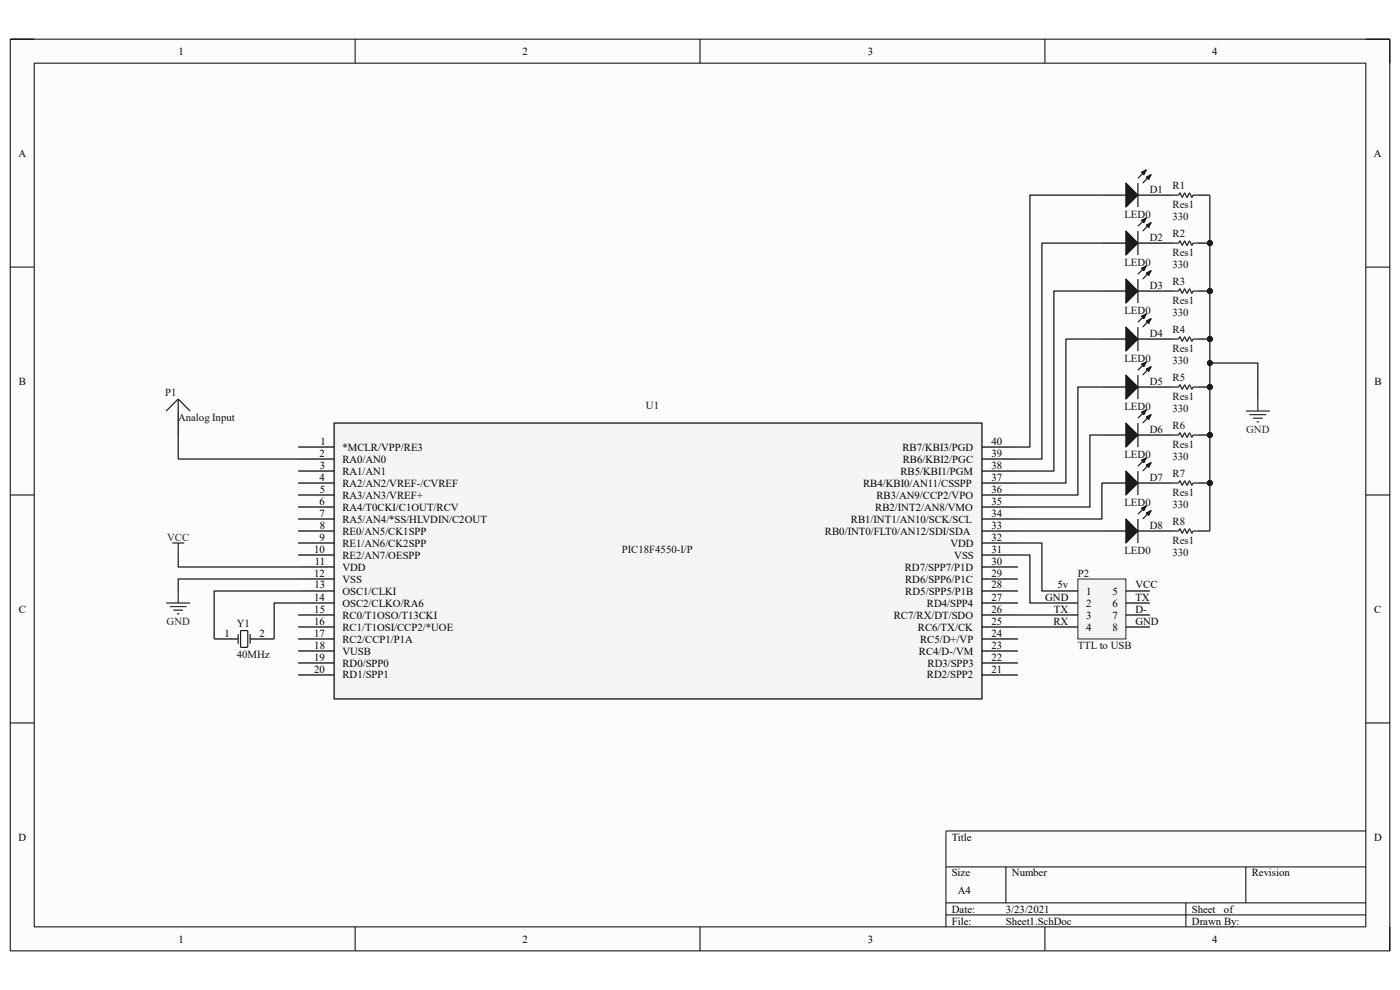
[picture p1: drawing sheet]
<svg xmlns="http://www.w3.org/2000/svg" width="297mm" height="210mm" viewBox="0 0 297 210" stroke-linecap="round" stroke-linejoin="round" font-family="sans-serif">
<path d="M2.2 8.3h292.7v193.4h-292.7z" fill-rule="evenodd" fill="#fcfcfc"/>
<path d="M2.2 8.3h292.7v193.4h-292.7z" fill="none" stroke="#000" stroke-width=".21"/>
<path d="M7.3 13.4h282.5v183.2h-282.5z" fill-rule="evenodd" fill="#fcfcfc"/>
<g fill="none" stroke="#000" stroke-width=".21">
<path d="M2.2 8.3h5.1M7.3 13.4h282.5v183.2h-282.5zM75.3 8.3v5.1M148.5 8.3v5.1M221.7 8.3v5.1M289.8 8.3h5.1v5.1M2.2 56.7h5.1M289.8 56.7h5.1M2.2 105h5.1M289.8 105h5.1M2.2 153.4h5.1M289.8 153.4h5.1"/>
<path d="M289.8 176.3h-89.1v20.3M75.3 196.6v5.1M148.5 196.6v5.1M200.7 183.9h89.1M200.7 191.5h89.1M200.7 194.1h89.1M213.4 183.9v7.6M221.7 196.6v5.1M251.6 191.5v5.1M264.3 183.9v7.6M294.9 196.6v5.1"/>
</g>
<path d="M70.9 89.7h137.4v58.6h-137.4z" fill-rule="evenodd" fill="#f5f5f5"/>
<g fill="none" stroke="#000" stroke-width=".25">
<path d="M233.8 41.4h5.1M241.4 41.4h5.1M37.8 87.2v5.1M63.3 94.8h7.6M63.3 97.4h7.6M63.3 99.9h7.6M70.9 89.7h137.4v58.6h-137.4zM208.3 94.8h7.7M208.3 97.4h7.7M208.3 99.9h7.7M63.3 102.5h7.6M63.3 105h7.6"/>
<path d="M63.3 107.6h7.6M63.3 110.1h7.6M63.3 112.6h7.6M63.3 115.2h7.6M63.3 117.7h7.6M208.3 102.5h7.7M208.3 105h7.7M208.3 107.6h7.7M208.3 110.1h7.7M208.3 112.6h7.7M208.3 115.2h7.7M208.3 117.7h7.7"/>
<path d="M45.4 135.6h5.1M53.1 135.6h5.1M63.3 120.3h7.6M63.3 122.8h7.6M63.3 125.4h7.6M63.3 127.9h7.6M63.3 130.5h7.6M63.3 133h7.6M63.3 135.6h7.6M63.3 138.1h7.6M208.3 120.3h7.7M208.3 122.8h7.7"/>
<path d="M208.3 125.4h7.7M208.3 127.9h7.7M208.3 130.5h7.7M208.3 133h7.7M208.3 135.6h7.7M208.3 138.1h7.7M63.3 140.6h7.6M63.3 143.2h7.6M208.3 140.6h7.7M208.3 143.2h7.7"/>
</g>
<path d="M36.5 115.2h2.6M37.8 115.2v2.5M35.3 127.9h5M36 128.7h3.6M36.8 129.4h2M37.5 130.2h.6M37.8 125.4v2.5" fill="none" stroke="#262626" stroke-width=".25"/>
<path d="M37.8 84.7l2.5 2.5M37.8 84.7l-2.5 2.5M37.8 84.7v2.5M50.5 134.5v2.1M51 133.8h1.6v3.5h-1.6zM53.1 134.5v2.1" fill="none" stroke="#1c1c1c" stroke-width=".25"/>
<path d="M238.9 38.8l2.5 2.6-2.5 2.5z" fill="#1c1c1c"/>
<path d="M238.9 38.8l2.5 2.6-2.5 2.5zM243.2 36l-1.8 1.8M244.2 37.1l-1.8 1.7" fill="none" stroke="#1c1c1c" stroke-width=".25"/>
<path d="M243.2 37.6l1-.5-.5 1z" fill="#1c1c1c"/>
<path d="M243.2 37.6l1-.5-.5 1z" fill="none" stroke="#1c1c1c" stroke-width=".25"/>
<path d="M242.2 36.6l1-.6-.5 1.1z" fill="#1c1c1c"/>
<path d="M241.4 38.8v5.1M242.2 36.6l1-.6-.5 1.1z" fill="none" stroke="#1c1c1c" stroke-width=".25"/>
<path d="M228.7 122.8h10.2v12.8h-10.2z" fill-rule="evenodd" fill="#f5f5f5"/>
<path d="M228.7 122.8h10.2v12.8h-10.2z" fill="none" stroke="#262626" stroke-width=".21"/>
<path d="M233.8 51.6h5.1M241.4 51.6h5.1M223.6 125.4h5.1M223.6 127.9h5.1M223.6 130.5h5.1M223.6 133h5.1M238.9 125.4h5M238.9 127.9h5M238.9 130.5h5M238.9 133h5" fill="none" stroke="#000" stroke-width=".25"/>
<path d="M238.9 49l2.5 2.6-2.5 2.5z" fill="#1c1c1c"/>
<path d="M238.9 49l2.5 2.6-2.5 2.5zM243.2 46.2l-1.8 1.8M244.2 47.2l-1.8 1.8" fill="none" stroke="#1c1c1c" stroke-width=".25"/>
<path d="M243.2 47.8l1-.6-.5 1.1z" fill="#1c1c1c"/>
<path d="M243.2 47.8l1-.6-.5 1.1z" fill="none" stroke="#1c1c1c" stroke-width=".25"/>
<path d="M242.2 46.7l1-.5-.5 1z" fill="#1c1c1c"/>
<path d="M241.4 49v5.1M242.2 46.7l1-.5-.5 1z" fill="none" stroke="#1c1c1c" stroke-width=".25"/>
<path d="M233.8 61.7h5.1M241.4 61.7h5.1" fill="none" stroke="#000" stroke-width=".25"/>
<path d="M238.9 59.2l2.5 2.5-2.5 2.6z" fill="#1c1c1c"/>
<path d="M238.9 59.2l2.5 2.5-2.5 2.6zM243.2 56.4l-1.8 1.8M244.2 57.4l-1.8 1.8" fill="none" stroke="#1c1c1c" stroke-width=".25"/>
<path d="M243.2 57.9l1-.5-.5 1z" fill="#1c1c1c"/>
<path d="M243.2 57.9l1-.5-.5 1z" fill="none" stroke="#1c1c1c" stroke-width=".25"/>
<path d="M242.2 56.9l1-.5-.5 1z" fill="#1c1c1c"/>
<path d="M241.4 59.2v5.1M242.2 56.9l1-.5-.5 1z" fill="none" stroke="#1c1c1c" stroke-width=".25"/>
<path d="M233.8 71.9h5.1M241.4 71.9h5.1" fill="none" stroke="#000" stroke-width=".25"/>
<path d="M238.9 69.4l2.5 2.5-2.5 2.6z" fill="#1c1c1c"/>
<path d="M238.9 69.4l2.5 2.5-2.5 2.6zM243.2 66.6l-1.8 1.8M244.2 67.6l-1.8 1.8" fill="none" stroke="#1c1c1c" stroke-width=".25"/>
<path d="M243.2 68.1l1-.5-.5 1z" fill="#1c1c1c"/>
<path d="M243.2 68.1l1-.5-.5 1z" fill="none" stroke="#1c1c1c" stroke-width=".25"/>
<path d="M242.2 67.1l1-.5-.5 1z" fill="#1c1c1c"/>
<path d="M241.4 69.4v5.1M242.2 67.1l1-.5-.5 1z" fill="none" stroke="#1c1c1c" stroke-width=".25"/>
<path d="M233.8 82.1h5.1M241.4 82.1h5.1" fill="none" stroke="#000" stroke-width=".25"/>
<path d="M238.9 79.6l2.5 2.5-2.5 2.6z" fill="#1c1c1c"/>
<path d="M238.9 79.6l2.5 2.5-2.5 2.6zM243.2 76.8l-1.8 1.7M244.2 77.8l-1.8 1.8" fill="none" stroke="#1c1c1c" stroke-width=".25"/>
<path d="M243.2 78.3l1-.5-.5 1z" fill="#1c1c1c"/>
<path d="M243.2 78.3l1-.5-.5 1z" fill="none" stroke="#1c1c1c" stroke-width=".25"/>
<path d="M242.2 77.3l1-.5-.5 1z" fill="#1c1c1c"/>
<path d="M241.4 79.6v5.1M242.2 77.3l1-.5-.5 1z" fill="none" stroke="#1c1c1c" stroke-width=".25"/>
<path d="M233.8 92.3h5.1M241.4 92.3h5.1" fill="none" stroke="#000" stroke-width=".25"/>
<path d="M238.9 89.7l2.5 2.6-2.5 2.5z" fill="#1c1c1c"/>
<path d="M238.9 89.7l2.5 2.6-2.5 2.5zM243.2 86.9l-1.8 1.8M244.2 88l-1.8 1.7" fill="none" stroke="#1c1c1c" stroke-width=".25"/>
<path d="M243.2 88.5l1-.5-.5 1z" fill="#1c1c1c"/>
<path d="M243.2 88.5l1-.5-.5 1z" fill="none" stroke="#1c1c1c" stroke-width=".25"/>
<path d="M242.2 87.5l1-.6-.5 1.1z" fill="#1c1c1c"/>
<path d="M241.4 89.7v5.1M242.2 87.5l1-.6-.5 1.1z" fill="none" stroke="#1c1c1c" stroke-width=".25"/>
<path d="M233.8 102.5h5.1M241.4 102.5h5.1" fill="none" stroke="#000" stroke-width=".25"/>
<path d="M238.9 99.9l2.5 2.6-2.5 2.5z" fill="#1c1c1c"/>
<path d="M238.9 99.9l2.5 2.6-2.5 2.5zM243.2 97.1l-1.8 1.8M244.2 98.1l-1.8 1.8" fill="none" stroke="#1c1c1c" stroke-width=".25"/>
<path d="M243.2 98.6l1-.5-.5 1.1z" fill="#1c1c1c"/>
<path d="M243.2 98.6l1-.5-.5 1.1z" fill="none" stroke="#1c1c1c" stroke-width=".25"/>
<path d="M242.2 97.6l1-.5-.5 1z" fill="#1c1c1c"/>
<path d="M241.4 99.9v5.1M242.2 97.6l1-.5-.5 1z" fill="none" stroke="#1c1c1c" stroke-width=".25"/>
<path d="M233.8 112.6h5.1M241.4 112.6h5.1" fill="none" stroke="#000" stroke-width=".25"/>
<path d="M238.9 110.1l2.5 2.5-2.5 2.6z" fill="#1c1c1c"/>
<path d="M238.9 110.1l2.5 2.5-2.5 2.6zM243.2 107.3l-1.8 1.8M244.2 108.3l-1.8 1.8" fill="none" stroke="#1c1c1c" stroke-width=".25"/>
<path d="M243.2 108.8l1-.5-.5 1z" fill="#1c1c1c"/>
<path d="M243.2 108.8l1-.5-.5 1z" fill="none" stroke="#1c1c1c" stroke-width=".25"/>
<path d="M242.2 107.8l1-.5-.5 1z" fill="#1c1c1c"/>
<path d="M249 41.4h1.1l.2-.5 .5 1 .5-1 .5 1 .5-1 .6 1 .2-.5h1M241.4 110.1v5.1M242.2 107.8l1-.5-.5 1z" fill="none" stroke="#1c1c1c" stroke-width=".25"/>
<path d="M246.5 41.4h2.5M254.1 41.4h2.6" fill="none" stroke="#000" stroke-width=".25"/>
<circle cx="256.7" cy="51.6" r=".51" fill="#0e0e0e"/>
<circle cx="256.7" cy="51.6" r=".51" fill="none" stroke="#0e0e0e" stroke-width=".21"/>
<path d="M254.1 51.6h2.6" fill="none" stroke="#000" stroke-width=".25"/>
<circle cx="256.7" cy="51.6" r=".51" fill="#0e0e0e"/>
<circle cx="256.7" cy="51.6" r=".51" fill="none" stroke="#0e0e0e" stroke-width=".21"/>
<path d="M246.5 51.6h2.5" fill="none" stroke="#000" stroke-width=".25"/>
<path d="M249 51.6h1.1l.2-.5 .5 1 .5-1 .5 1 .5-1 .6 1 .2-.5h1" fill="none" stroke="#1c1c1c" stroke-width=".25"/>
<circle cx="256.7" cy="61.7" r=".51" fill="#0e0e0e"/>
<circle cx="256.7" cy="61.7" r=".51" fill="none" stroke="#0e0e0e" stroke-width=".21"/>
<path d="M254.1 61.7h2.6" fill="none" stroke="#000" stroke-width=".25"/>
<circle cx="256.7" cy="61.7" r=".51" fill="#0e0e0e"/>
<circle cx="256.7" cy="61.7" r=".51" fill="none" stroke="#0e0e0e" stroke-width=".21"/>
<path d="M246.5 61.7h2.5" fill="none" stroke="#000" stroke-width=".25"/>
<path d="M249 61.7h1.1l.2-.5 .5 1.1 .5-1.1 .5 1.1 .5-1.1 .6 1.1 .2-.6h1" fill="none" stroke="#1c1c1c" stroke-width=".25"/>
<circle cx="256.7" cy="71.9" r=".51" fill="#0e0e0e"/>
<circle cx="256.7" cy="71.9" r=".51" fill="none" stroke="#0e0e0e" stroke-width=".21"/>
<path d="M254.1 71.9h2.6" fill="none" stroke="#000" stroke-width=".25"/>
<circle cx="256.7" cy="71.9" r=".51" fill="#0e0e0e"/>
<circle cx="256.7" cy="71.9" r=".51" fill="none" stroke="#0e0e0e" stroke-width=".21"/>
<path d="M246.5 71.9h2.5" fill="none" stroke="#000" stroke-width=".25"/>
<path d="M249 71.9h1.1l.2-.5 .5 1 .5-1 .5 1 .5-1 .6 1 .2-.5h1" fill="none" stroke="#1c1c1c" stroke-width=".25"/>
<circle cx="256.7" cy="82.1" r=".51" fill="#0e0e0e"/>
<circle cx="256.7" cy="82.1" r=".51" fill="none" stroke="#0e0e0e" stroke-width=".21"/>
<path d="M254.1 82.1h2.6" fill="none" stroke="#000" stroke-width=".25"/>
<circle cx="256.7" cy="82.1" r=".51" fill="#0e0e0e"/>
<circle cx="256.7" cy="82.1" r=".51" fill="none" stroke="#0e0e0e" stroke-width=".21"/>
<path d="M246.5 82.1h2.5" fill="none" stroke="#000" stroke-width=".25"/>
<path d="M249 82.1h1.1l.2-.5 .5 1 .5-1 .5 1 .5-1 .6 1 .2-.5h1" fill="none" stroke="#1c1c1c" stroke-width=".25"/>
<circle cx="256.7" cy="92.3" r=".51" fill="#0e0e0e"/>
<circle cx="256.7" cy="92.3" r=".51" fill="none" stroke="#0e0e0e" stroke-width=".21"/>
<path d="M254.1 92.3h2.6" fill="none" stroke="#000" stroke-width=".25"/>
<circle cx="256.7" cy="92.3" r=".51" fill="#0e0e0e"/>
<circle cx="256.7" cy="92.3" r=".51" fill="none" stroke="#0e0e0e" stroke-width=".21"/>
<path d="M246.5 92.3h2.5" fill="none" stroke="#000" stroke-width=".25"/>
<path d="M249 92.3h1.1l.2-.5 .5 1 .5-1 .5 1 .5-1 .6 1 .2-.5h1" fill="none" stroke="#1c1c1c" stroke-width=".25"/>
<circle cx="256.7" cy="102.5" r=".51" fill="#0e0e0e"/>
<circle cx="256.7" cy="102.5" r=".51" fill="none" stroke="#0e0e0e" stroke-width=".21"/>
<path d="M254.1 102.5h2.6" fill="none" stroke="#000" stroke-width=".25"/>
<circle cx="256.7" cy="102.5" r=".51" fill="#0e0e0e"/>
<circle cx="256.7" cy="102.5" r=".51" fill="none" stroke="#0e0e0e" stroke-width=".21"/>
<path d="M246.5 102.5h2.5M246.5 112.6h2.5M254.1 112.6h2.6" fill="none" stroke="#000" stroke-width=".25"/>
<path d="M249 102.5h1.1l.2-.5 .5 1 .5-1 .5 1 .5-1 .6 1 .2-.5h1M249 112.6h1.1l.2-.5 .5 1.1 .5-1.1 .5 1.1 .5-1.1 .6 1.1 .2-.6h1" fill="none" stroke="#1c1c1c" stroke-width=".25"/>
<path d="M264.3 87.2h5.1M265.1 88h3.5M265.8 88.7h2.1M266.6 89.5h.5M266.8 84.7v2.5" fill="none" stroke="#262626" stroke-width=".25"/>
<path d="M256.7 41.4v71.2" fill="none" stroke="#0e0e0e" stroke-width=".25"/>
<circle cx="256.7" cy="51.6" r=".51" fill="#0e0e0e"/>
<circle cx="256.7" cy="51.6" r=".51" fill="none" stroke="#0e0e0e" stroke-width=".21"/>
<circle cx="256.7" cy="61.7" r=".51" fill="#0e0e0e"/>
<circle cx="256.7" cy="61.7" r=".51" fill="none" stroke="#0e0e0e" stroke-width=".21"/>
<circle cx="256.7" cy="71.9" r=".51" fill="#0e0e0e"/>
<circle cx="256.7" cy="71.9" r=".51" fill="none" stroke="#0e0e0e" stroke-width=".21"/>
<circle cx="256.7" cy="77" r=".51" fill="#0e0e0e"/>
<circle cx="256.7" cy="77" r=".51" fill="none" stroke="#0e0e0e" stroke-width=".21"/>
<circle cx="256.7" cy="82.1" r=".51" fill="#0e0e0e"/>
<circle cx="256.7" cy="82.1" r=".51" fill="none" stroke="#0e0e0e" stroke-width=".21"/>
<circle cx="256.7" cy="92.3" r=".51" fill="#0e0e0e"/>
<circle cx="256.7" cy="92.3" r=".51" fill="none" stroke="#0e0e0e" stroke-width=".21"/>
<circle cx="256.7" cy="102.5" r=".51" fill="#0e0e0e"/>
<circle cx="256.7" cy="102.5" r=".51" fill="none" stroke="#0e0e0e" stroke-width=".21"/>
<g fill="none" stroke="#0e0e0e" stroke-width=".25">
<path d="M233.8 51.6h-12.8v45.8h-5M233.8 41.4h-15.3v53.4h-2.5M233.8 71.9h-7.7v30.6h-10.1M233.8 61.7h-10.2v38.2h-7.6M256.7 77h10.1v7.7M37.8 92.3v5.1h25.5M233.8 92.3h-2.6v15.3h-15.2M233.8 82.1h-5.1v22.9h-12.7M37.8 117.7v2.6h25.5M216 117.7h2.5v10.2h5.1M216 115.2h5v10.2h2.6M216 112.6h17.8"/>
<path d="M233.8 102.5v7.6h-17.8M63.3 122.8h-25.5v2.6M63.3 125.4h-17.9v10.2M63.3 127.9h-5.1v7.7M216 133h7.6M216 130.5h7.6"/>
</g>
<circle cx="256.7" cy="77" r=".51" fill="#0e0e0e"/>
<circle cx="256.7" cy="77" r=".51" fill="none" stroke="#0e0e0e" stroke-width=".21"/>
<g font-size="2.3">
<text x="37.9" y="11.6">1</text>
<text x="110.9" y="11.6">2</text>
<text x="184.1" y="11.6">3</text>
<text x="257.2" y="11.6">4</text>
<text x="3.9" y="33.2">A</text>
<text x="291.5" y="33.2">A</text>
<text x="4" y="81.6">B</text>
<text x="291.6" y="81.6">B</text>
<text x="68" y="94.3">1</text>
<text x="72.6" y="95.6">*MCLR/VPP/RE3</text>
<text x="191.4" y="95.6">RB7/KBI3/PGD</text>
<text x="210.4" y="94.3">40</text>
<text x="67.8" y="96.9">2</text>
<text x="67.8" y="101.9">4</text>
<text x="67.9" y="99.4">3</text>
<text x="72.6" y="98.1">RA0/AN0</text>
<text x="72.6" y="100.7">RA1/AN1</text>
<text x="191" y="100.7">RB5/KBI1/PGM</text>
<text x="191.5" y="98.1">RB6/KBI2/PGC</text>
<text x="210.4" y="101.9">37</text>
<text x="210.4" y="99.4">38</text>
<text x="210.4" y="96.9">39</text>
<text x="67.8" y="107.1">6</text>
<text x="67.9" y="104.5">5</text>
<text x="72.6" y="103.2">RA2/AN2/VREF-/CVREF</text>
<text x="72.6" y="105.8">RA3/AN3/VREF+</text>
<text x="183.1" y="103.2">RB4/KBI0/AN11/CSSPP</text>
<text x="185.9" y="105.8">RB3/AN9/CCP2/VPO</text>
<text x="210.4" y="107.1">35</text>
<text x="210.4" y="104.5">36</text>
<text x="67.8" y="109.6">7</text>
<text x="67.8" y="112.1">8</text>
<text x="72.6" y="108.3">RA4/T0CKI/C1OUT/RCV</text>
<text x="72.6" y="110.9">RA5/AN4/*SS/HLVDIN/C2OUT</text>
<text x="72.6" y="113.4">RE0/AN5/CK1SPP</text>
<text x="175" y="113.4">RB0/INT0/FLT0/AN12/SDI/SDA</text>
<text x="180.5" y="110.9">RB1/INT1/AN10/SCK/SCL</text>
<text x="185.7" y="108.3">RB2/INT2/AN8/VMO</text>
<text x="210.4" y="112.1">33</text>
<text x="210.4" y="109.6">34</text>
<text x="66.6" y="117.2">10</text>
<text x="66.8" y="119.8">11</text>
<text x="67.8" y="114.7">9</text>
<text x="72.6" y="116">RE1/AN6/CK2SPP</text>
<text x="72.6" y="118.5">RE2/AN7/OESPP</text>
<text x="201.6" y="116">VDD</text>
<text x="202.4" y="118.5">VSS</text>
<text x="210.4" y="119.8">30</text>
<text x="210.4" y="117.2">31</text>
<text x="210.4" y="114.7">32</text>
<text x="66.6" y="122.3">12</text>
<text x="66.7" y="124.8">13</text>
<text x="72.6" y="121">VDD</text>
<text x="72.6" y="123.6">VSS</text>
<text x="191.9" y="121">RD7/SPP7/P1D</text>
<text x="192" y="123.6">RD6/SPP6/P1C</text>
<text x="210.4" y="124.8">28</text>
<text x="210.4" y="122.3">29</text>
<text x="224.4" y="124.8">5v</text>
<text x="240.9" y="124.8">VCC</text>
<text x="4" y="130">C</text>
<text x="66.6" y="127.4">14</text>
<text x="66.7" y="130">15</text>
<text x="72.6" y="126.2">OSC1/CLKI</text>
<text x="72.6" y="128.7">OSC2/CLKO/RA6</text>
<text x="72.6" y="131.2">RC0/T1OSO/T13CKI</text>
<text x="189.6" y="131.2">RC7/RX/DT/SDO</text>
<text x="192.1" y="126.2">RD5/SPP5/P1B</text>
<text x="196.6" y="128.7">RD4/SPP4</text>
<text x="210.4" y="130">26</text>
<text x="210.4" y="127.4">27</text>
<text x="221.7" y="127.4">GND</text>
<text x="223.6" y="130">TX</text>
<text x="230.5" y="126.2">1</text>
<text x="230.5" y="128.7">2</text>
<text x="230.5" y="131.2">3</text>
<text x="236" y="128.7">6</text>
<text x="236" y="131.2">7</text>
<text x="236.1" y="126.2">5</text>
<text x="240.9" y="127.4">TX</text>
<text x="240.9" y="130">D-</text>
<text x="291.5" y="130">C</text>
<text x="47.6" y="135">1</text>
<text x="55.1" y="135">2</text>
<text x="66.6" y="132.5">16</text>
<text x="66.6" y="135">17</text>
<text x="66.7" y="137.6">18</text>
<text x="72.6" y="133.8">RC1/T1OSI/CCP2/*UOE</text>
<text x="72.6" y="136.3">RC2/CCP1/P1A</text>
<text x="194.7" y="133.8">RC6/TX/CK</text>
<text x="195.2" y="136.3">RC5/D+/VP</text>
<text x="210.4" y="137.6">23</text>
<text x="210.4" y="135">24</text>
<text x="210.4" y="132.5">25</text>
<text x="223.5" y="132.5">RX</text>
<text x="230.5" y="133.8">4</text>
<text x="236.1" y="133.8">8</text>
<text x="240.9" y="132.5">GND</text>
<text x="66.6" y="140.1">19</text>
<text x="66.6" y="142.7">20</text>
<text x="72.6" y="138.9">VUSB</text>
<text x="72.6" y="141.4">RD0/SPP0</text>
<text x="72.6" y="143.9">RD1/SPP1</text>
<text x="194.9" y="138.9">RC4/D-/VM</text>
<text x="196.6" y="143.9">RD2/SPP2</text>
<text x="196.8" y="141.4">RD3/SPP3</text>
<text x="210.4" y="142.7">21</text>
<text x="210.4" y="140.1">22</text>
<text x="3.9" y="178.3">D</text>
<text x="201.9" y="178.3">Title</text>
<text x="291.5" y="178.3">D</text>
<text x="201.9" y="185.9">Size</text>
<text x="214.7" y="185.9">Number</text>
<text x="265.5" y="185.9">Revision</text>
<text x="203.2" y="189.7">A4</text>
<text x="201.9" y="193.6">Date:</text>
<text x="201.9" y="196.1">File:</text>
<text x="213.4" y="193.6">3/23/2021</text>
<text x="213.4" y="196.1">Sheet1.SchDoc</text>
<text x="252.8" y="196.1">Drawn By:</text>
<text x="252.9" y="193.6">Sheet</text>
<text x="259.7" y="193.6">of</text>
<text x="37.9" y="199.9">1</text>
<text x="110.9" y="199.9">2</text>
<text x="184.1" y="199.9">3</text>
<text x="257.2" y="199.9">4</text>
</g>
<g font-size="2.3" fill="#0e0e0e">
<text x="243.9" y="40.9">D1</text>
<text x="248.8" y="40.1">R1</text>
<text x="238.6" y="46.2">LED0</text>
<text x="248.8" y="46.7">330</text>
<text x="248.8" y="44.2">Res1</text>
<text x="243.9" y="51.1">D2</text>
<text x="248.8" y="50.3">R2</text>
<text x="238.6" y="56.4">LED0</text>
<text x="248.8" y="56.9">330</text>
<text x="248.8" y="54.4">Res1</text>
<text x="243.9" y="61.3">D3</text>
<text x="248.8" y="60.5">R3</text>
<text x="248.8" y="64.6">Res1</text>
<text x="238.6" y="66.6">LED0</text>
<text x="243.9" y="71.4">D4</text>
<text x="248.8" y="67.1">330</text>
<text x="248.8" y="70.7">R4</text>
<text x="238.6" y="76.8">LED0</text>
<text x="248.8" y="77.3">330</text>
<text x="248.8" y="74.7">Res1</text>
<text x="35" y="83.9">P1</text>
<text x="243.9" y="81.6">D5</text>
<text x="248.8" y="80.8">R5</text>
<text x="37.8" y="89.2">Analog Input</text>
<text x="137" y="86.7">U1</text>
<text x="238.6" y="87">LED0</text>
<text x="248.8" y="87.5">330</text>
<text x="248.8" y="84.9">Res1</text>
<text x="243.9" y="91.8">D6</text>
<text x="248.8" y="91">R6</text>
<text x="248.8" y="95.1">Res1</text>
<text x="238.6" y="97.1">LED0</text>
<text x="243.9" y="101.9">D7</text>
<text x="248.8" y="97.6">330</text>
<text x="248.8" y="101.2">R7</text>
<text x="238.6" y="107.3">LED0</text>
<text x="248.8" y="107.8">330</text>
<text x="248.8" y="105.3">Res1</text>
<text x="243.9" y="112.1">D8</text>
<text x="248.8" y="111.4">R8</text>
<text x="132" y="117.2">PIC18F4550-I/P</text>
<text x="238.6" y="117.5">LED0</text>
<text x="248.8" y="118">330</text>
<text x="248.8" y="115.4">Res1</text>
<text x="228.6" y="122.3">P2</text>
<text x="50.2" y="133">Y1</text>
<text x="228.6" y="137.6">TTL to USB</text>
<text x="50.2" y="139.6">40MHz</text>
</g>
<g font-size="2.3" fill="#262626">
<text x="264.4" y="91.8">GND</text>
<text x="35.5" y="114.7">VCC</text>
<text x="35.3" y="132.5">GND</text>
</g>
</svg>
